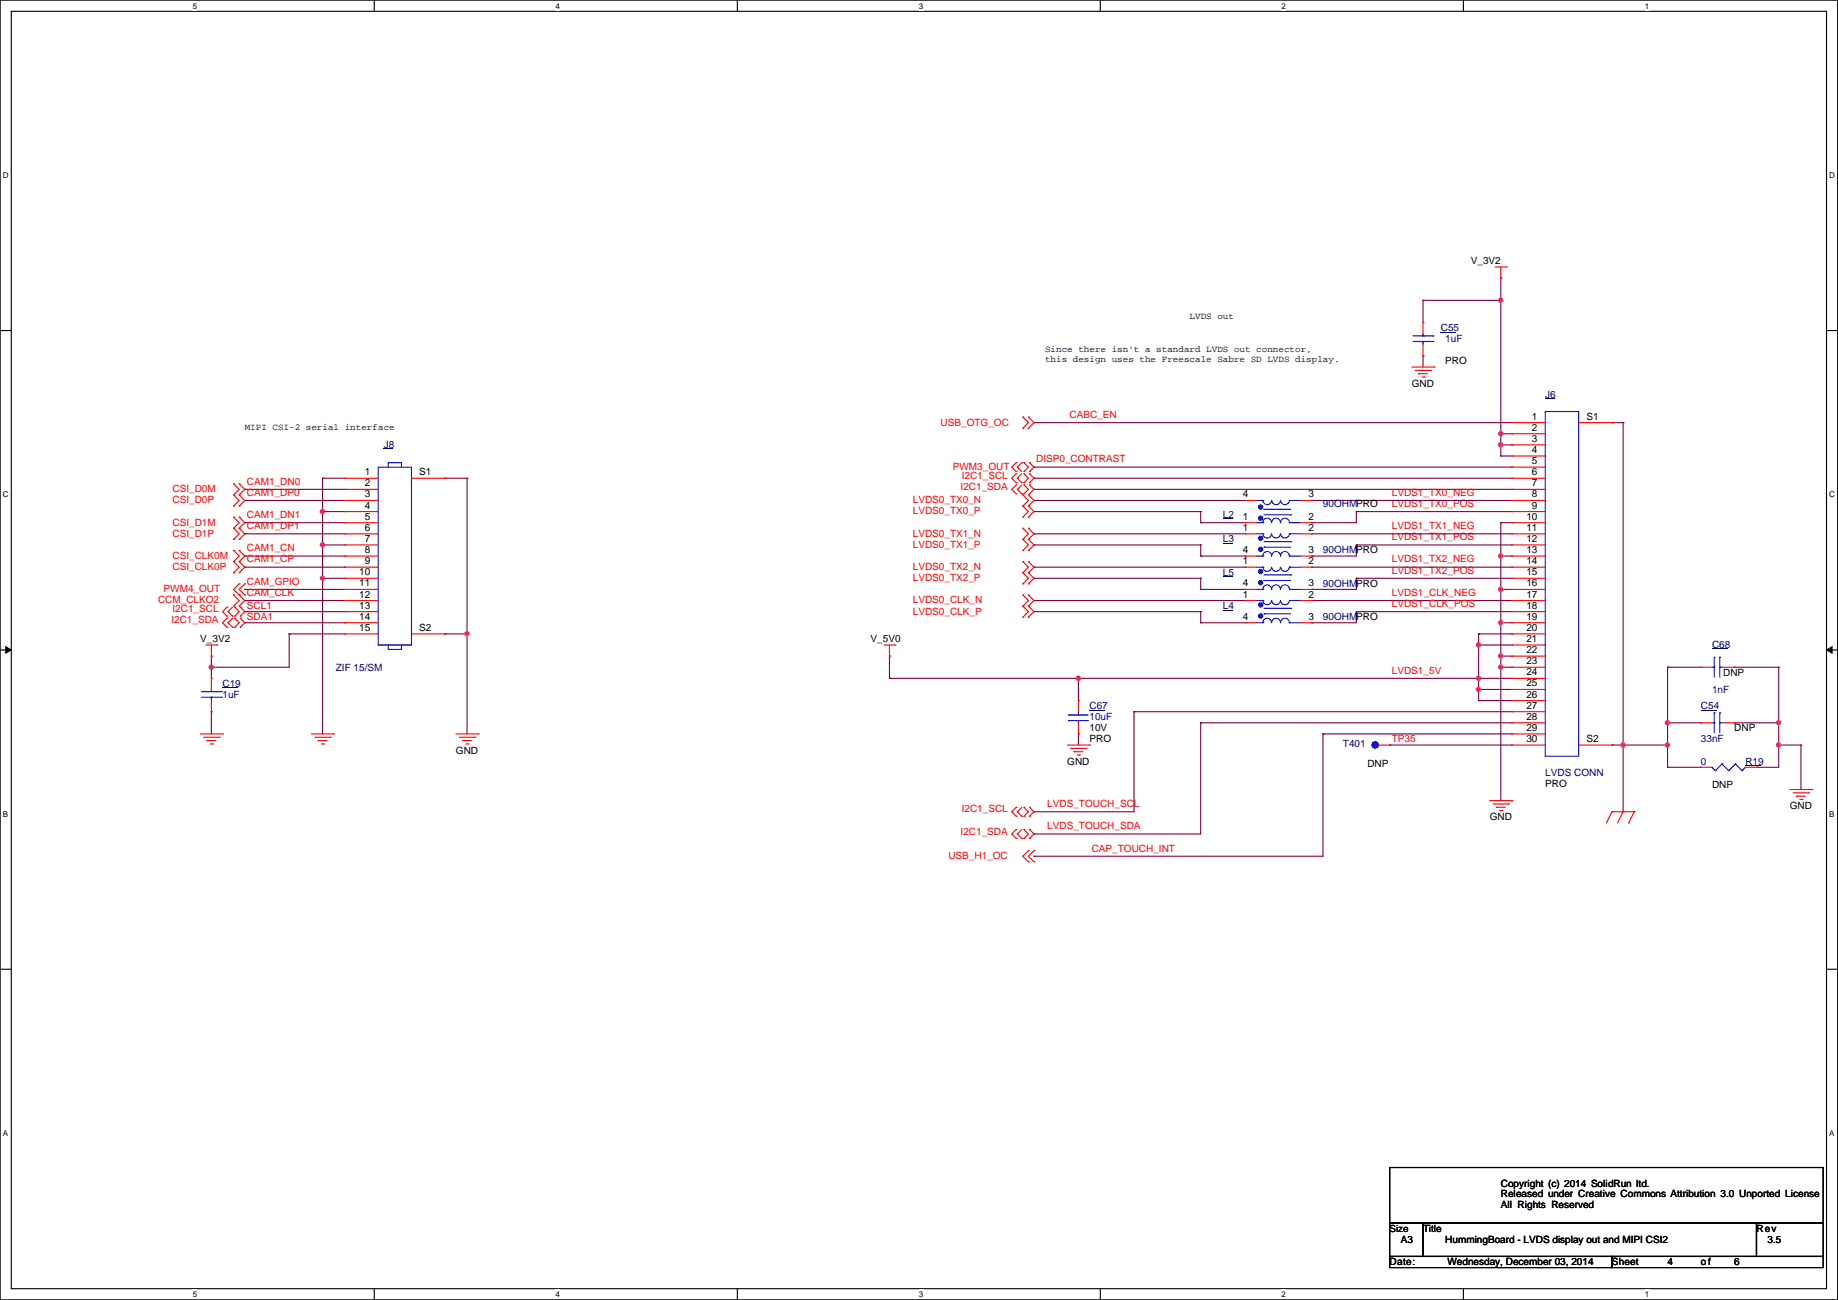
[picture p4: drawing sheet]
<svg xmlns="http://www.w3.org/2000/svg" width="420mm" height="297mm" viewBox="0 0 420 297" stroke-linecap="round" stroke-linejoin="round" font-family="sans-serif">
<path d="M0 0h419.9v297h-419.9zM2.6 2.6h414.8v291.8h-414.8z" fill="none" stroke="#000" stroke-width=".25"/>
<g fill="#fff">
<path d="M44 .3h1.1v2.1h-1.1z"/>
<path d="M44 294.7h1.1v2.1h-1.1z"/>
</g>
<path d="M85.5 0v2.6M85.5 294.4v2.6" fill="none" stroke="#000" stroke-width=".25"/>
<g fill="#fff">
<path d="M127 .3h1v2.1h-1z"/>
<path d="M127 294.7h1v2.1h-1z"/>
</g>
<path d="M168.5 0v2.6M168.5 294.4v2.6" fill="none" stroke="#000" stroke-width=".25"/>
<g fill="#fff">
<path d="M209.9 .3h1.1v2.1h-1.1z"/>
<path d="M209.9 294.7h1.1v2.1h-1.1z"/>
</g>
<path d="M251.4 0v2.6M251.4 294.4v2.6" fill="none" stroke="#000" stroke-width=".25"/>
<g fill="#fff">
<path d="M292.9 .3h1v2.1h-1z"/>
<path d="M292.9 294.7h1v2.1h-1z"/>
</g>
<path d="M334.4 0v2.6M334.4 294.4v2.6" fill="none" stroke="#000" stroke-width=".25"/>
<g fill="#fff">
<path d="M375.8 .3h1.1v2.1h-1.1z"/>
<path d="M375.8 294.7h1.1v2.1h-1.1z"/>
<path d="M.7 39h1.4v2.1h-1.4z"/>
<path d="M418 39h1.4v2.1h-1.4z"/>
<path d="M.7 112h1.4v2.1h-1.4z"/>
<path d="M418 112h1.4v2.1h-1.4z"/>
</g>
<path d="M0 75.5h2.6M417.4 75.5h2.5" fill="none" stroke="#000" stroke-width=".25"/>
<g fill="#fff">
<path d="M.7 185h1v2.1h-1z"/>
<path d="M418 185h1.1v2.1h-1.1z"/>
</g>
<path d="M0 148.5h2.6M417.4 148.5h2.5" fill="none" stroke="#000" stroke-width=".25"/>
<path d="M1.3 147.7l1.3 .8-1.3 .7zM417.4 148.5l1.2-.8v1.5z" fill="#000" stroke="#000" stroke-width=".23"/>
<g fill="#fff">
<path d="M.7 257.9h1v2.1h-1z"/>
<path d="M418 257.9h1.1v2.1h-1.1z"/>
</g>
<path d="M0 221.4h2.6M417.4 221.4h2.5M317.5 279.4h7.7v7.7h-7.7zM317.5 266.7h99.1v12.7h-99.1zM325.2 279.4h76.2v7.7h-76.2zM401.4 279.4h15.2v7.7h-15.2zM317.5 287.1h50.8v2.5h-50.8zM368.3 287.1h48.3v2.5h-48.3z" fill="none" stroke="#000" stroke-width=".25"/>
<g fill="none" stroke="#800040" stroke-width=".25">
<path d="M325.2 68.6h.1M325.2 68.6v5.1M325.2 68.6h17.7M342.9 68.6h.1M342.9 63.5h.1M342.9 63.5v40.7M236.3 96.6h.1M236.3 96.6h109.2M325.2 81.3h.1M325.2 81.3v2.6M342.9 99.1h.1M342.9 99.1h2.6"/>
<path d="M368.3 96.6h.1M368.3 96.6h2.6M370.9 96.6h.1M370.9 96.6v88.9M55.9 111.8h.1M55.9 114.3h.1M55.9 119.4h.1M55.9 111.8h22.9M55.9 114.3h22.9M55.9 119.4h22.9M73.7 109.3h.1M73.7 116.9h.1"/>
<path d="M73.7 109.3h5.1M73.7 109.3v58.4M73.7 116.9h5.1M101.6 109.3h.1M101.6 109.3h5.1M106.7 109.3h.1M106.7 109.3v58.4M236.3 109.3h.1M236.3 111.8h.1M236.3 116.9h.1M236.3 114.3h.1M236.3 106.7h.1"/>
<path d="M236.3 109.3h109.2M236.3 116.9h38.1M236.3 111.8h109.2M236.3 114.3h48.2M236.3 106.7h109.2M274.4 119.4h.1M274.4 116.9h.1M274.4 119.4h10.1M274.4 116.9v2.5M299.8 119.4h.1M299.8 114.3h.1M299.8 114.3h45.7"/>
<path d="M309.9 116.9h.1M309.9 116.9h35.6M309.9 116.9v2.5h-10.1M342.9 104.2h.1M342.9 119.4h.1M342.9 101.6h.1M342.9 119.4h2.6M342.9 119.4v63.5M342.9 104.2h2.6M342.9 101.6h2.6M55.9 122h.1M55.9 127h.1"/>
<path d="M55.9 129.6h.1M55.9 134.7h.1M55.9 137.2h.1M55.9 139.7h.1M55.9 122h22.9M55.9 127h22.9M55.9 129.6h22.9M55.9 134.7h22.9M55.9 137.2h22.9M55.9 139.7h22.9M73.7 124.5h.1M73.7 132.1h.1"/>
<path d="M73.7 124.5h5.1M73.7 132.1h5.1M236.3 122h.1M236.3 124.5h.1M236.3 139.7h.1M236.3 137.2h.1M236.3 132.1h.1M236.3 129.6h.1M236.3 124.5h38.1M236.3 132.1h38.1M236.3 122h48.2M236.3 129.6h48.2"/>
<path d="M236.3 137.2h48.2M236.3 139.7h38.1M274.4 124.5h.1M274.4 127h.1M274.4 134.7h.1M274.4 132.1h.1M274.4 139.7h.1M274.4 127h10.1M274.4 134.7h10.1M274.4 124.5v2.5M274.4 132.1v2.6M274.4 139.7v2.6"/>
<path d="M299.8 127h.1M299.8 122h.1M299.8 129.6h.1M299.8 137.2h.1M299.8 134.7h.1M299.8 122h45.7M299.8 129.6h45.7M299.8 137.2h45.7M309.9 124.5h.1M309.9 139.7h.1M309.9 132.1h.1M309.9 124.5h35.6"/>
<path d="M309.9 132.1h35.6M309.9 124.5v2.5h-10.1M309.9 132.1v2.6h-10.1M309.9 139.7h35.6M309.9 139.7v2.6h-10.1M342.9 127h.1M342.9 134.7h.1M342.9 127h2.6M342.9 134.7h2.6M48.3 152.4h.1M48.3 149.9h.1M48.3 149.9v5.1"/>
<path d="M55.9 142.3h.1M55.9 142.3h22.9M66.1 144.8h.1M66.1 144.8h12.7M66.1 144.8v7.6h-17.8M101.6 144.8h.1M101.6 144.8h5.1M106.7 144.8h.1M203.2 149.9h.1M203.2 155h.1M203.2 155h142.3M203.2 149.9v5.1"/>
<path d="M246.4 155h.1M246.4 155v5.1M274.4 142.3h.1M274.4 142.3h10.1M299.8 142.3h.1M337.9 155h.1M337.9 147.4h.1M337.9 157.5h.1M337.9 144.8h.1M337.9 144.8h7.6M337.9 144.8v15.3M337.9 157.5h7.6"/>
<path d="M337.9 147.4h7.6M342.9 149.9h.1M342.9 152.4h.1M342.9 142.3h.1M342.9 142.3h2.6M342.9 152.4h2.6M342.9 149.9h2.6M381 152.4h.1M381 152.4h7.7M381 152.4v22.9M396.3 152.4h.1M396.3 152.4h10.1"/>
<path d="M406.4 152.4h.1M406.4 152.4v22.9h-5M48.3 162.6h.1M48.3 162.6v5.1M246.4 167.7h.1M246.4 167.7v2.5M259.1 162.6h.1M259.1 162.6h86.4M259.1 162.6v22.9h-22.8M274.4 165.1h.1M274.4 165.1v25.4h-38.1M274.4 165.1h71.1"/>
<path d="M302.3 167.7h.1M302.3 167.7h43.2M302.3 167.7v27.9h-66M317.5 170.2h.1M317.5 170.2h28M337.9 160.1h.1M337.9 160.1h7.6M368.3 170.2h.1M368.3 170.2h12.7M370.9 170.2h.1M381 165.1h.1M381 175.3h.1"/>
<path d="M381 170.2h.1M381 165.1h7.7M381 175.3h7.7M396.3 165.1h.1M396.3 165.1h10.1M401.4 175.3h.1M406.4 170.2h.1M406.4 165.1h.1M406.4 170.2h5.1M411.5 170.2h.1M411.5 170.2v10.2M236.3 195.6h.1"/>
<path d="M236.3 190.5h.1M236.3 185.5h.1"/>
</g>
<g fill="#f0f" stroke="#f0f" stroke-width=".25">
<circle cx="73.7" cy="116.9" r=".49"/>
<circle cx="73.7" cy="132.1" r=".49"/>
<circle cx="73.7" cy="124.5" r=".49"/>
<circle cx="48.3" cy="152.4" r=".49"/>
<circle cx="342.9" cy="152.4" r=".49"/>
<circle cx="342.9" cy="149.9" r=".49"/>
<circle cx="337.8" cy="155" r=".49"/>
<circle cx="337.8" cy="147.3" r=".49"/>
<circle cx="342.9" cy="99.1" r=".49"/>
<circle cx="342.9" cy="68.6" r=".49"/>
<circle cx="337.8" cy="157.5" r=".49"/>
<circle cx="342.9" cy="134.6" r=".49"/>
<circle cx="342.9" cy="127" r=".49"/>
<circle cx="342.9" cy="142.3" r=".49"/>
<circle cx="342.9" cy="101.6" r=".49"/>
<circle cx="370.9" cy="170.2" r=".49"/>
<circle cx="246.4" cy="155" r=".49"/>
<circle cx="106.7" cy="144.8" r=".49"/>
<circle cx="381" cy="170.2" r=".49"/>
<circle cx="381" cy="165.1" r=".49"/>
<circle cx="406.4" cy="170.2" r=".49"/>
<circle cx="406.4" cy="165.1" r=".49"/>
</g>
<g fill="none" stroke="#f00" stroke-width=".25">
<path d="M325.2 73.7h.1M325.2 73.7v2.5M325.2 78.8v2.5M341.7 61h2.5M342.9 63.5h.1M342.9 61v2.5M344.2 61h.1M233.7 97.8h.1M233.7 95.3h.1M233.7 95.3l1.3 1.3-1.3 1.2M235 95.3h.1M235 97.8h.1"/>
<path d="M235 95.3l1.3 1.3-1.3 1.2M322.6 83.9h5.1M323.4 84.6h3.5M324.1 85.4h.1M324.1 85.4h2.1M324.9 86.1h.5M325.2 81.3h.1M325.4 86.1h.1M326.9 84.6h.1M327.7 83.9h.1M345.5 96.6h.1M345.5 99.1h.1"/>
<path d="M345.5 96.6h7.6M345.5 99.1h7.6M360.7 96.6h7.6M368.3 96.6h.1M53.4 113.1h.1M53.4 110.5h.1M53.4 118.2h.1M53.4 115.6h.1M53.4 110.5l1.3 1.3-1.3 1.3M53.4 118.2l1.3 1.2-1.3 1.3M53.4 113.1l1.3 1.2-1.3 1.3M54.7 110.5h.1"/>
<path d="M54.7 113.1h.1M54.7 118.2h.1M54.7 115.6h.1M54.7 110.5l1.2 1.3-1.2 1.3M54.7 118.2l1.2 1.2-1.2 1.3M54.7 113.1l1.2 1.2-1.2 1.3M78.8 109.3h.1M78.8 111.8h.1M78.8 114.3h.1M78.8 116.9h.1M78.8 119.4h.1M78.8 119.4h7.6"/>
<path d="M78.8 114.3h7.6M78.8 109.3h7.6M78.8 111.8h7.6M78.8 116.9h7.6M94 109.3h7.6M101.6 109.3h.1M232.2 107.7h.1M232.2 105.7h.1M232.2 110.8h.1M232.2 112.8h.1M232.2 108.2h.1M232.2 110.3h.1"/>
<path d="M232.2 110.8l-1 1 1 1M232.2 108.2l-1 1.1 1 1M232.2 105.7l-1 1 1 1M232.5 106.7h.1M232.5 111.8h.1M232.5 109.3h.1M232.5 111.8l1 1M232.5 106.7l1 1M232.5 109.3l1 1M233.5 105.7h.1M233.5 112.8h.1M233.5 110.3h.1"/>
<path d="M233.5 108.2l-1 1.1M233.5 105.7l-1 1M233.5 110.8l-1 1M233.7 118.2h.1M233.7 115.6h.1M233.7 113.1h.1M233.7 115.6l1.3 1.3-1.3 1.3M233.7 113.1l1.3 1.2-1.3 1.3M234 105.7h.1M234 107.7h.1M234 112.8h.1M234 110.8h.1"/>
<path d="M234 110.3h.1M234 108.2h.1M234 105.7l1 1-1 1M234 108.2l1 1.1-1 1M234 110.8l1 1-1 1M235 115.6h.1M235 118.2h.1M235 113.1h.1M235 115.6l1.3 1.3-1.3 1.3M235 113.1l1.3 1.2-1.3 1.3M235.2 105.7h.1M235.2 107.7h.1"/>
<path d="M235.2 112.8h.1M235.2 110.8h.1M235.2 110.3h.1M235.2 108.2h.1M235.2 105.7l1.1 1-1.1 1M235.2 110.8l1.1 1-1.1 1M235.2 108.2l1.1 1.1-1.1 1M284.5 119.4h.1M284.5 114.3h.1M284.5 119.4h2.6M284.5 114.3h2.6M297.2 119.4h2.6"/>
<path d="M297.2 114.3h2.6M299.8 119.4h.1M299.8 114.3h.1M345.5 101.6h.1M345.5 104.2h.1M345.5 106.7h.1M345.5 109.3h.1M345.5 111.8h.1M345.5 114.3h.1M345.5 116.9h.1M345.5 119.4h.1M345.5 119.4h7.6"/>
<path d="M345.5 114.3h7.6M345.5 101.6h7.6M345.5 104.2h7.6M345.5 106.7h7.6M345.5 109.3h7.6M345.5 111.8h7.6M345.5 116.9h7.6M51.9 138.7h.1M51.9 138.7l-1.1 1 1.1 1.1M52.1 139.7h.1M52.1 139.7l1 1.1M53.1 138.7l-1 1"/>
<path d="M53.4 130.9h.1M53.4 128.3h.1M53.4 125.8h.1M53.4 123.2h.1M53.4 120.7h.1M53.4 138.5h.1M53.4 135.9h.1M53.4 128.3l1.3 1.3-1.3 1.3M53.4 125.8l1.3 1.2-1.3 1.3M53.4 120.7l1.3 1.3-1.3 1.2M53.4 135.9l1.3 1.3-1.3 1.3M53.6 138.7h.1"/>
<path d="M53.6 138.7l1.1 1-1.1 1.1M54.7 128.3h.1M54.7 130.9h.1M54.7 125.8h.1M54.7 120.7h.1M54.7 123.2h.1M54.7 135.9h.1M54.7 138.5h.1M54.7 133.4h.1M54.7 128.3l1.2 1.3-1.2 1.3M54.7 125.8l1.2 1.2-1.2 1.3M54.7 120.7l1.2 1.3-1.2 1.2"/>
<path d="M54.7 133.4l-1.3 1.3 2.5 2.5-1.2 1.3M54.9 138.7h.1M54.9 138.7l1 1-1 1.1M55.9 133.4h.1M55.9 135.9h.1M55.9 133.4l-1.2 1.3 1.2 1.2M78.8 122h.1M78.8 124.5h.1M78.8 127h.1M78.8 129.6h.1M78.8 132.1h.1M78.8 134.7h.1"/>
<path d="M78.8 137.2h.1M78.8 139.7h.1M78.8 129.6h7.6M78.8 134.7h7.6M78.8 122h7.6M78.8 127h7.6M78.8 137.2h7.6M78.8 124.5h7.6M78.8 132.1h7.6M78.8 139.7h7.6M233.7 125.8h.1M233.7 123.2h.1"/>
<path d="M233.7 120.7h.1M233.7 138.5h.1M233.7 135.9h.1M233.7 133.4h.1M233.7 130.9h.1M233.7 128.3h.1M233.7 123.2l1.3 1.3-1.3 1.3M233.7 120.7l1.3 1.3-1.3 1.2M233.7 138.5l1.3 1.2-1.3 1.3M233.7 135.9l1.3 1.3-1.3 1.3M233.7 130.9l1.3 1.2-1.3 1.3M233.7 128.3l1.3 1.3-1.3 1.3"/>
<path d="M235 123.2h.1M235 125.8h.1M235 120.7h.1M235 138.5h.1M235 135.9h.1M235 130.9h.1M235 133.4h.1M235 128.3h.1M235 123.2l1.3 1.3-1.3 1.3M235 120.7l1.3 1.3-1.3 1.2M235 138.5l1.3 1.2-1.3 1.3M235 135.9l1.3 1.3-1.3 1.3"/>
<path d="M235 130.9l1.3 1.2-1.3 1.3M235 128.3l1.3 1.3-1.3 1.3M284.5 129.6h.1M284.5 134.7h.1M284.5 122h.1M284.5 127h.1M284.5 137.2h.1M284.5 129.6h2.6M284.5 134.7h2.6M284.5 122h2.6M284.5 127h2.6M284.5 137.2h2.6"/>
<path d="M297.2 129.6h2.6M297.2 134.7h2.6M297.2 122h2.6M297.2 127h2.6M297.2 137.2h2.6M299.8 129.6h.1M299.8 134.7h.1M299.8 122h.1M299.8 127h.1M299.8 137.2h.1M345.5 122h.1M345.5 124.5h.1"/>
<path d="M345.5 127h.1M345.5 129.6h.1M345.5 132.1h.1M345.5 134.7h.1M345.5 137.2h.1M345.5 139.7h.1M345.5 129.6h7.6M345.5 134.7h7.6M345.5 122h7.6M345.5 127h7.6M345.5 137.2h7.6M345.5 124.5h7.6"/>
<path d="M345.5 132.1h7.6M345.5 139.7h7.6M47 147.4h2.6M48.3 149.9h.1M48.3 155h.1M48.3 147.4v2.5M48.3 155v2.5M49.6 147.4h.1M51.9 141.3h.1M51.9 143.3h.1M51.9 140.8h.1M51.9 141.3l-1.1 1 1.1 1"/>
<path d="M52.1 142.3h.1M52.1 142.3l1 1M53.1 143.3h.1M53.1 140.8h.1M53.1 141.3l-1 1M53.6 143.3h.1M53.6 141.3h.1M53.6 140.8h.1M53.6 141.3l1.1 1-1.1 1M54.9 143.3h.1M54.9 141.3h.1M54.9 140.8h.1"/>
<path d="M54.9 141.3l1 1-1 1M78.8 142.3h.1M78.8 144.8h.1M78.8 142.3h7.6M78.8 144.8h7.6M94 144.8h7.6M101.6 144.8h.1M202 147.4h2.5M203.2 149.9h.1M203.2 147.4v2.5M204.5 147.4h.1M233.7 141h.1"/>
<path d="M235 141h.1M284.5 142.3h.1M284.5 142.3h2.6M297.2 142.3h2.6M299.8 142.3h.1M345.5 142.3h.1M345.5 144.8h.1M345.5 147.4h.1M345.5 149.9h.1M345.5 152.4h.1M345.5 155h.1M345.5 157.5h.1"/>
<path d="M345.5 147.4h7.6M345.5 152.4h7.6M345.5 142.3h7.6M345.5 144.8h7.6M345.5 149.9h7.6M345.5 155h7.6M345.5 157.5h7.6M388.7 152.4h.1M388.7 152.4h2.5M393.7 152.4h2.6M396.3 152.4h.1M45.8 167.7h5"/>
<path d="M46.5 168.4h3.6M47.3 169.2h.1M47.3 169.2h2M48 170h.6M48.3 162.6h.1M48.3 160.1v2.5M48.6 170h.1M50.1 168.4h.1M50.8 167.7h.1M71.2 167.7h5M71.9 168.4h3.6M72.7 169.2h.1"/>
<path d="M72.7 169.2h2M73.4 170h.6M74 170h.1M75.5 168.4h.1M76.2 167.7h.1M104.2 167.7h5.1M104.9 168.4h3.6M105.7 169.2h.1M105.7 169.2h2M106.5 170h.5M107 170h.1M108.5 168.4h.1"/>
<path d="M109.3 167.7h.1M243.9 170.2h5.1M244.6 171h3.6M245.4 171.7h.1M245.4 171.7h2M246.2 172.5h.5M246.4 167.7h.1M246.4 160.1h.1M246.4 160.1v2.5M246.4 165.1v2.6M246.7 172.5h.1M248.2 171h.1"/>
<path d="M249 170.2h.1M315 170.2h2.5M317.5 170.2h.1M345.5 160.1h.1M345.5 162.6h.1M345.5 165.1h.1M345.5 167.7h.1M345.5 170.2h.1M345.5 167.7h7.6M345.5 170.2h7.6M345.5 165.1h7.6M345.5 160.1h7.6"/>
<path d="M345.5 162.6h7.6M360.7 170.2h7.6M368.3 170.2h.1M388.7 175.3h.1M388.7 165.1h.1M388.7 175.3h2.5M388.7 165.1h2.5M393.7 165.1h2.6M396.3 165.1h.1M398.8 175.3h2.6M401.4 175.3h.1M232.2 189.5h.1"/>
<path d="M232.2 191.6h.1M232.2 184.4h.1M232.2 186.5h.1M232.2 184.4l-1 1.1 1 1M232.2 189.5l-1 1 1 1.1M232.5 190.5h.1M232.5 185.5h.1M232.5 190.5l1 1.1M232.5 185.5l1 1M233.5 191.6h.1M233.5 186.5h.1M233.5 189.5l-1 1"/>
<path d="M233.5 184.4l-1 1.1M234 191.6h.1M234 189.5h.1M234 186.5h.1M234 184.4h.1M234 189.5l1 1-1 1.1M234 184.4l1 1.1-1 1M235 194.4h.1M235 196.9h.1M235 194.4l-1.3 1.2 1.3 1.3M235.2 191.6h.1M235.2 189.5h.1"/>
<path d="M235.2 186.5h.1M235.2 184.4h.1M235.2 189.5l1.1 1-1.1 1.1M235.2 184.4l1.1 1.1-1.1 1M236.3 194.4h.1M236.3 196.9h.1M236.3 194.4l-1.3 1.2 1.3 1.3M340.4 182.9h5.1M341.2 183.7h3.5M341.9 184.4h.1M341.9 184.4h2.1M342.7 185.2h.5"/>
<path d="M343.2 185.2h.1M344.7 183.7h.1M345.5 182.9h.1M368.3 185.5h.1M368.3 185.5l-1.2 2.5M368.3 185.5h5.1M370.9 185.5h.1M370.9 185.5l-1.3 2.5M372.2 188h.1M373.4 185.5h.1M373.4 185.5l-1.2 2.5M409 180.4h5.1"/>
<path d="M409.7 181.1h3.6M410.5 181.9h.1M410.5 181.9h2M411.3 182.7h.5M411.8 182.7h.1M413.3 181.1h.1M414.1 180.4h.1"/>
</g>
<g fill="none" stroke="#00f" stroke-width=".25">
<path d="M322.9 78h4.5M322.9 76.8h4.5M325.2 76.8h.1M325.2 78h.1M325.2 76.2v.6M325.2 78v.8M327.4 78h.1M327.4 76.8h.1M353.1 94h7.6v78.8h-7.6zM86.4 106.7h7.6v40.7h-7.6zM88.7 106.7v-1h3v1M287.1 114.3h1.5"/>
<path d="M287.1 119.4h1.5M288.1 118.7h.1M288.6 114.3h.1M288.6 119.4h.1M288.8 116.4h.1M288.8 117.6h6.1M288.8 116.4h6.1M290.6 114.3a.99 .99 0 0 1-1 1 .99 .99 0 0 1-1-1M290.6 119.4a.99 .99 0 0 0-1-1 .99 .99 0 0 0-1 1M292.6 114.3a.99 .99 0 0 1-1 1 .99 .99 0 0 1-1-1M292.6 119.4a.99 .99 0 0 0-1-1 .99 .99 0 0 0-1 1M294.6 114.3a.99 .99 0 0 1-1 1 .99 .99 0 0 1-1-1"/>
<path d="M294.6 119.4a.99 .99 0 0 0-1-1 .99 .99 0 0 0-1 1M294.7 114.3h.1M294.7 119.4h.1M294.7 114.3h2.5M294.7 119.4h2.5M294.9 117.6h.1M287.1 134.7h1.5M287.1 129.6h1.5M287.1 127h1.5M287.1 122h1.5M287.1 137.2h1.5M288.1 130.3h.1"/>
<path d="M288.1 122.7h.1M288.1 138h.1M288.6 134.7h.1M288.6 129.6h.1M288.6 127h.1M288.6 122h.1M288.6 137.2h.1M288.8 132.6h.1M288.8 125h.1M288.8 131.4h6.1M288.8 132.6h6.1M288.8 123.7h6.1"/>
<path d="M288.8 125h6.1M288.8 139h6.1M290.6 134.7a.99 .99 0 0 0-1-1.1 .99 .99 0 0 0-1 1.1M290.6 129.6a.99 .99 0 0 1-1 .9 .99 .99 0 0 1-1-.9M290.6 127a.99 .99 0 0 0-1-1 .99 .99 0 0 0-1 1M290.6 122a.99 .99 0 0 1-1 .9 .99 .99 0 0 1-1-.9M290.6 137.2a.99 .99 0 0 1-1 1 .99 .99 0 0 1-1-1M292.6 134.7a.99 .99 0 0 0-1-1.1 .99 .99 0 0 0-1 1.1M292.6 129.6a.99 .99 0 0 1-1 .9 .99 .99 0 0 1-1-.9M292.6 127a.99 .99 0 0 0-1-1 .99 .99 0 0 0-1 1M292.6 122a.99 .99 0 0 1-1 .9 .99 .99 0 0 1-1-.9M292.6 137.2a.99 .99 0 0 1-1 1 .99 .99 0 0 1-1-1"/>
<path d="M294.6 134.7a.99 .99 0 0 0-1-1.1 .99 .99 0 0 0-1 1.1M294.6 129.6a.99 .99 0 0 1-1 .9 .99 .99 0 0 1-1-.9M294.6 127a.99 .99 0 0 0-1-1 .99 .99 0 0 0-1 1M294.6 122a.99 .99 0 0 1-1 .9 .99 .99 0 0 1-1-.9M294.6 137.2a.99 .99 0 0 1-1 1 .99 .99 0 0 1-1-1M294.7 134.7h.1M294.7 129.6h.1M294.7 127h.1M294.7 122h.1M294.7 137.2h.1M294.7 134.7h2.5M294.7 129.6h2.5"/>
<path d="M294.7 127h2.5M294.7 122h2.5M294.7 137.2h2.5M294.9 131.4h.1M294.9 123.7h.1M294.9 139h.1M46 159.3h4.6M46 158h4.6M48.3 158h.1M48.3 159.3h.1M48.3 157.5v.5M48.3 159.3v.8"/>
<path d="M50.6 159.3h.1M50.6 158h.1M88.7 147.4v1h3v-1M287.1 142.3h1.5M288.6 142.3h.1M288.8 140.3h.1M288.8 140.3h6.1M290.6 142.3a.99 .99 0 0 0-1-1.1 .99 .99 0 0 0-1 1.1M292.6 142.3a.99 .99 0 0 0-1-1.1 .99 .99 0 0 0-1 1.1M294.6 142.3a.99 .99 0 0 0-1-1.1 .99 .99 0 0 0-1 1.1M294.7 142.3h.1M294.7 142.3h2.5"/>
<path d="M391.2 152.4h.5M391.7 152.4h.1M391.7 150.2h.1M391.7 150.2v4.5M393 150.2h.1M393 152.4h.1M393 152.4h.7M393 150.2v4.5M244.1 163.4h.1M244.1 164.6h.1M244.1 163.4h4.6M244.1 164.6h4.6"/>
<path d="M246.4 164.6h.1M246.4 163.4h.1M246.4 162.6v.8M246.4 164.6v.5M391.2 175.3h.1M391.2 175.3l.8 .8M391.2 165.1h.5M391.7 165.1h.1M391.7 162.9h.1M391.7 162.9v4.5M392 176.1h.1M393 162.9h.1"/>
<path d="M393 165.1h.1M393 162.9v4.5M393 165.1h.7M393.5 174.5h.1M393.5 174.5l1.5 1.6M393.5 174.5l-1.5 1.6M395 176.1h.1M396.5 174.5h.1M396.5 174.5l1.6 1.6M396.5 174.5l-1.5 1.6M398.1 176.1h.1M398.8 175.3l-.7 .8"/>
</g>
<g fill="#00f" stroke="#00f" stroke-width=".25">
<circle cx="288.1" cy="115.8" r=".49"/>
<circle cx="288.1" cy="118.4" r=".49"/>
<circle cx="288.1" cy="133.1" r=".49"/>
<circle cx="288.1" cy="130.6" r=".49"/>
<circle cx="288.1" cy="125.5" r=".49"/>
<circle cx="288.1" cy="123" r=".49"/>
<circle cx="314.2" cy="170.2" r=".75"/>
<circle cx="288.1" cy="140.7" r=".49"/>
<circle cx="288.1" cy="138.2" r=".49"/>
</g>
<path d="M329.2 75.9h3.5M353.1 91.1h2.1M87.7 102.5h2.1M279.4 118.5h2.2M279.4 131.8h2.2M279.4 124.1h2.2M279.4 139.4h2.2M50.8 157.2h3.6M391.2 148.3h3.5M249 162.2h3.5M388.7 162.2h3.5M398.8 174.9h3.5" fill="none" stroke="#000080" stroke-width=".23"/>
<g font-size="2.3">
<text x="336.1" y="60.4">V_3V2</text>
<text x="330.2" y="83.3">PRO</text>
<text x="322.6" y="88.3">GND</text>
<text x="350.1" y="95.9">1</text>
<text x="362.5" y="95.9">S1</text>
<text x="350.1" y="98.4">2</text>
<text x="350.1" y="101">3</text>
<text x="350.1" y="103.5">4</text>
<text x="350.1" y="106">5</text>
<text x="83.4" y="108.6">1</text>
<text x="83.4" y="111.1">2</text>
<text x="83.4" y="113.7">3</text>
<text x="95.8" y="108.6">S1</text>
<text x="284" y="113.7">4</text>
<text x="299" y="113.7">3</text>
<text x="350.1" y="108.6">6</text>
<text x="350.1" y="111.1">7</text>
<text x="350.1" y="113.7">8</text>
<text x="83.4" y="116.2">4</text>
<text x="83.4" y="118.7">5</text>
<text x="284" y="118.7">1</text>
<text x="299" y="118.7">2</text>
<text x="348.8" y="118.7">10</text>
<text x="350.1" y="116.2">9</text>
<text x="83.4" y="121.3">6</text>
<text x="83.4" y="123.8">7</text>
<text x="284" y="121.3">1</text>
<text x="299" y="121.3">2</text>
<text x="348.8" y="121.3">11</text>
<text x="348.8" y="123.8">12</text>
<text x="82.1" y="131.4">10</text>
<text x="83.4" y="126.4">8</text>
<text x="83.4" y="128.9">9</text>
<text x="284" y="128.9">1</text>
<text x="284" y="126.4">4</text>
<text x="299" y="128.9">2</text>
<text x="299" y="126.4">3</text>
<text x="309.9" y="126.4">PRO</text>
<text x="348.8" y="126.4">13</text>
<text x="348.8" y="128.9">14</text>
<text x="348.8" y="131.4">15</text>
<text x="82.1" y="134">11</text>
<text x="82.1" y="136.5">12</text>
<text x="284" y="134">4</text>
<text x="284" y="136.5">1</text>
<text x="299" y="134">3</text>
<text x="299" y="136.5">2</text>
<text x="309.9" y="134.1">PRO</text>
<text x="348.8" y="134">16</text>
<text x="348.8" y="136.5">17</text>
<text x="82.1" y="139.1">13</text>
<text x="82.1" y="141.6">14</text>
<text x="284" y="141.6">4</text>
<text x="299" y="141.6">3</text>
<text x="309.9" y="141.7">PRO</text>
<text x="348.8" y="139.1">18</text>
<text x="348.8" y="141.6">19</text>
<text x="45.8" y="146.8">V_3V2</text>
<text x="82.1" y="144.1">15</text>
<text x="95.8" y="144.1">S2</text>
<text x="198.9" y="146.8">V_5V0</text>
<text x="348.8" y="144.1">20</text>
<text x="348.8" y="146.7">21</text>
<text x="348.8" y="149.2">22</text>
<text x="348.8" y="151.8">23</text>
<text x="348.8" y="154.3">24</text>
<text x="393.7" y="154.4">DNP</text>
<text x="348.8" y="156.8">25</text>
<text x="348.8" y="159.4">26</text>
<text x="348.8" y="161.9">27</text>
<text x="249" y="167.1">10V</text>
<text x="348.8" y="164.5">28</text>
<text x="348.8" y="167">29</text>
<text x="396.3" y="167.1">DNP</text>
<text x="104.2" y="172.2">GND</text>
<text x="249" y="169.6">PRO</text>
<text x="348.8" y="169.5">30</text>
<text x="362.5" y="169.5">S2</text>
<text x="243.9" y="174.7">GND</text>
<text x="312.5" y="175.2">DNP</text>
<text x="353.1" y="179.8">PRO</text>
<text x="391.2" y="180">DNP</text>
<text x="409" y="184.9">GND</text>
<text x="340.4" y="187.4">GND</text>
<text x="342.9" y="271.2">Copyright (c) 2014 SolidRun ltd.</text>
<text x="342.9" y="273.6">Released under Creative Commons Attribution 3.0 Unported License</text>
<text x="342.9" y="276">All Rights Reserved</text>
<text x="325.2" y="281.4">Title</text>
<text x="401.4" y="281.4">Rev</text>
<text x="320.1" y="283.9">A3</text>
<text x="330.2" y="283.9">HummingBoard - LVDS display out and MIPI CSI2</text>
<text x="403.9" y="283.9">3.5</text>
<text x="317.5" y="289">Date:</text>
<text x="330.8" y="289">Wednesday, December 03, 2014</text>
<text x="368.3" y="289">Sheet</text>
<text x="381" y="289">4</text>
<text x="388.7" y="289">of</text>
<text x="396.3" y="289">6</text>
</g>
<g font-size="2.3" fill="#000080">
<text x="329.2" y="75.6">C55</text>
<text x="330.2" y="78.2">1uF</text>
<text x="353.1" y="90.9">J6</text>
<text x="87.7" y="102.3">J8</text>
<text x="279.4" y="118.3">L2</text>
<text x="302.3" y="115.8">90OHMPRO</text>
<text x="279.4" y="123.9">L3</text>
<text x="279.4" y="131.5">L5</text>
<text x="302.3" y="126.4">90OHM</text>
<text x="302.3" y="134.1">90OHM</text>
<text x="279.4" y="139.1">L4</text>
<text x="302.3" y="141.7">90OHM</text>
<text x="391.2" y="148">C68</text>
<text x="76.8" y="153.4">ZIF 15/SM</text>
<text x="50.8" y="156.9">C19</text>
<text x="50.8" y="159.5">1uF</text>
<text x="249" y="162">C67</text>
<text x="388.7" y="162">C54</text>
<text x="391.2" y="158.4">1nF</text>
<text x="249" y="164.5">10uF</text>
<text x="306.9" y="170.6">T401</text>
<text x="388.7" y="169.6">33nF</text>
<text x="353.1" y="177.2">LVDS CONN</text>
<text x="388.7" y="174.7">0</text>
<text x="398.8" y="174.7">R19</text>
</g>
<g font-size="2.3" fill="#f00">
<text x="244.4" y="95.5">CABC_EN</text>
<text x="214.9" y="97.2">USB_OTG_OC</text>
<text x="217.7" y="107.4">PWM3_OUT</text>
<text x="236.8" y="105.7">DISP0_CONTRAST</text>
<text x="39.4" y="112.5">CSI_D0M</text>
<text x="56.4" y="110.7">CAM1_DN0</text>
<text x="56.4" y="113.3">CAM1_DP0</text>
<text x="219.5" y="112">I2C1_SDA</text>
<text x="219.8" y="109.4">I2C1_SCL</text>
<text x="318.1" y="113.3">LVDS1_TX0_NEG</text>
<text x="39.4" y="115">CSI_D0P</text>
<text x="56.4" y="118.4">CAM1_DN1</text>
<text x="208.6" y="117.5">LVDS0_TX0_P</text>
<text x="208.6" y="115">LVDS0_TX0_N</text>
<text x="318.1" y="115.8">LVDS1_TX0_POS</text>
<text x="39.4" y="122.6">CSI_D1P</text>
<text x="39.4" y="120.1">CSI_D1M</text>
<text x="56.4" y="120.9">CAM1_DP1</text>
<text x="56.4" y="126">CAM1_CN</text>
<text x="208.6" y="125.2">LVDS0_TX1_P</text>
<text x="208.6" y="122.6">LVDS0_TX1_N</text>
<text x="318.1" y="123.4">LVDS1_TX1_POS</text>
<text x="318.1" y="120.9">LVDS1_TX1_NEG</text>
<text x="39.4" y="130.2">CSI_CLK0P</text>
<text x="39.4" y="127.7">CSI_CLK0M</text>
<text x="56.4" y="128.5">CAM1_CP</text>
<text x="208.6" y="130.2">LVDS0_TX2_N</text>
<text x="318.1" y="128.5">LVDS1_TX2_NEG</text>
<text x="318.1" y="131.1">LVDS1_TX2_POS</text>
<text x="36.1" y="137.9">CCM_CLKO2</text>
<text x="37.4" y="135.3">PWM4_OUT</text>
<text x="56.4" y="133.6">CAM_GPIO</text>
<text x="56.4" y="136.1">CAM_CLK</text>
<text x="208.6" y="137.9">LVDS0_CLK_N</text>
<text x="208.6" y="132.8">LVDS0_TX2_P</text>
<text x="318.1" y="136.1">LVDS1_CLK_NEG</text>
<text x="39.2" y="142.4">I2C1_SDA</text>
<text x="39.4" y="139.9">I2C1_SCL</text>
<text x="56.4" y="139.1">SCL1</text>
<text x="56.4" y="141.6">SDA1</text>
<text x="208.6" y="140.4">LVDS0_CLK_P</text>
<text x="318.1" y="138.7">LVDS1_CLK_POS</text>
<text x="318.1" y="153.9">LVDS1_5V</text>
<text x="318.1" y="169.6">TP35</text>
<text x="219.8" y="185.6">I2C1_SCL</text>
<text x="239.3" y="184.4">LVDS_TOUCH_SCL</text>
<text x="219.5" y="190.7">I2C1_SDA</text>
<text x="239.3" y="189.5">LVDS_TOUCH_SDA</text>
<text x="216.7" y="196.3">USB_H1_OC</text>
<text x="249.5" y="194.6">CAP_TOUCH_INT</text>
</g>
<text font-size="2.2" x="317.5" y="281.4">Size</text>
<g font-size="2.1">
<text x="271.8" y="72.9">LVDS out</text>
<text x="238.8" y="80.5">Since there isn't a standard LVDS out connector,</text>
<text x="238.8" y="82.6">this design uses the Freescale Sabre SD LVDS display.</text>
<text x="55.9" y="98.3">MIPI CSI-2 serial interface</text>
</g>
<g font-size="1.8">
<text x="44" y="2">5</text>
<text x="127" y="2">4</text>
<text x="209.9" y="2">3</text>
<text x="292.9" y="2">2</text>
<text x="375.8" y="2">1</text>
<text x=".7" y="40.7">D</text>
<text x="418" y="40.7">D</text>
<text x=".7" y="113.6">C</text>
<text x="418" y="113.6">C</text>
<text x=".7" y="186.6">B</text>
<text x="418" y="186.6">B</text>
<text x=".7" y="259.6">A</text>
<text x="418" y="259.6">A</text>
<text x="44" y="296.4">5</text>
<text x="127" y="296.4">4</text>
<text x="209.9" y="296.4">3</text>
<text x="292.9" y="296.4">2</text>
<text x="375.8" y="296.4">1</text>
</g>
</svg>
